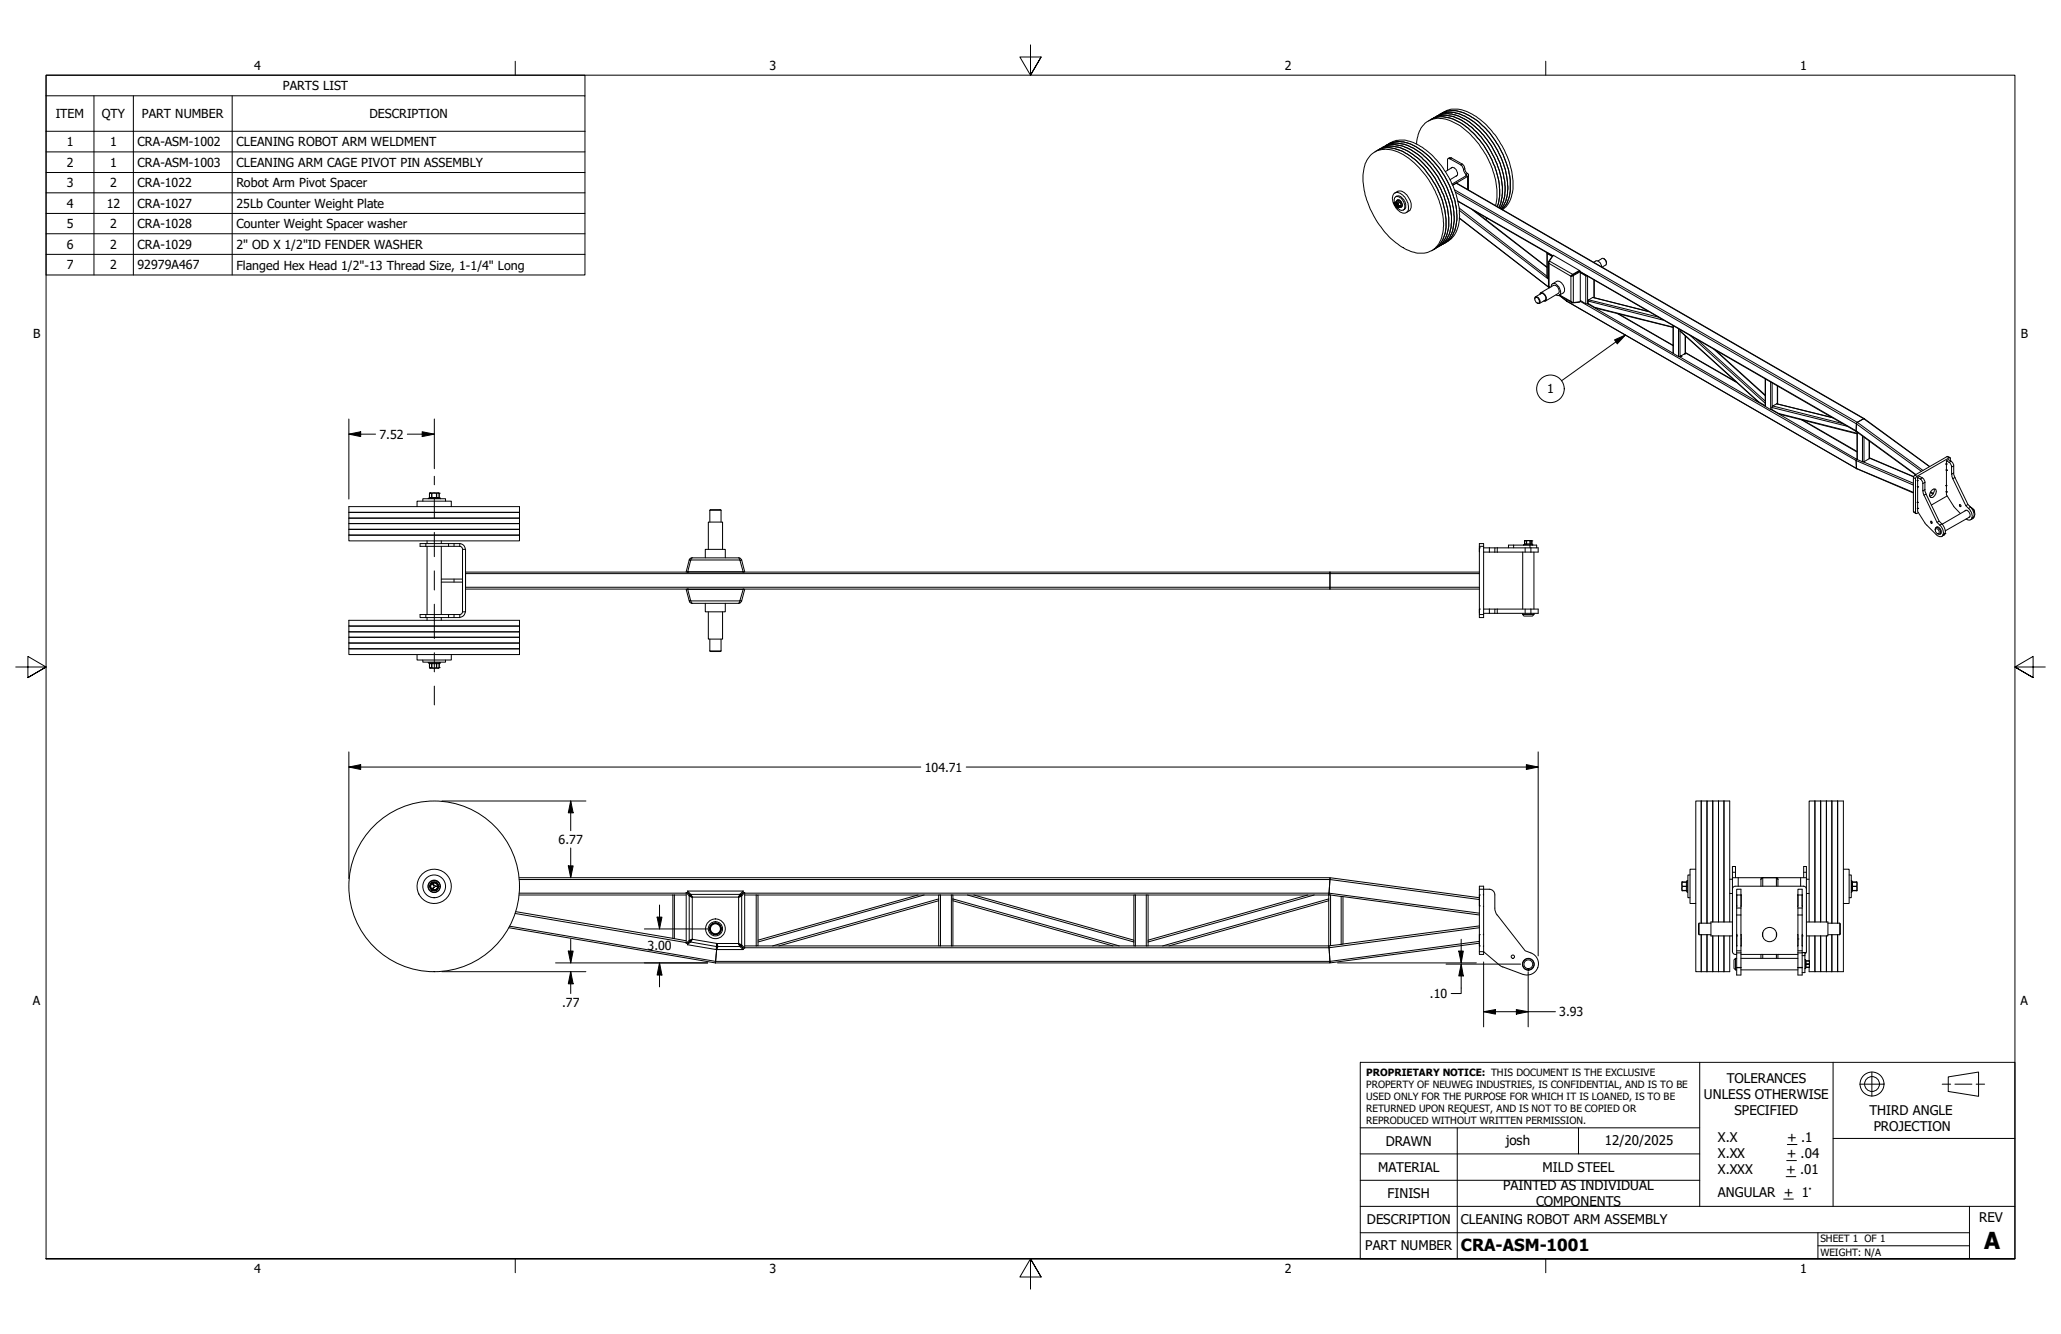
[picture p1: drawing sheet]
<svg xmlns="http://www.w3.org/2000/svg" width="432mm" height="279mm" viewBox="0 0 432 279" stroke-linecap="round" stroke-linejoin="round" font-family="sans-serif">
<!-- layer: Visible (ANSI) -->
<g fill="none" stroke="#000" stroke-width=".21">
<path d="M287.3 32.3a5.4 5.4 0 0 1 5.9-.3 18.2 18.2 0 0 1 9.2 16.1l-.1 .4a4.7 4.7 0 0 1-4.6 4.5 9.2 9.2 0 0 1-6-2.8 18.1 18.1 0 0 1-6.1-14l.1-.4a5.9 5.9 0 0 1 1.6-3.5zM288.6 31.5a5.4 5.4 0 0 1 5.1 .1 17.9 17.9 0 0 1 9.2 16.5 5.6 5.6 0 0 1-2.4 4.1M288.6 31.5l-.6 .3M289.1 31.2l2.3-1.3a5.7 5.7 0 0 1 5.8 .5 18.8 18.8 0 0 1 8.6 14.8 6.2 6.2 0 0 1-2.5 5.3l-2.2 1.3M289.1 31.2a5.7 5.7 0 0 1 5.5 .3 18.5 18.5 0 0 1 8.9 15.9v.4a5.3 5.3 0 0 1-2.4 4M289.1 31.2l-.5 .3M289.7 30.9a5.7 5.7 0 0 1 5.5 .3 18.5 18.5 0 0 1 8.9 15.4l-.1 .5a5.6 5.6 0 0 1-2.4 4.4M290.3 30.5a6.4 6.4 0 0 1 6.6 1.1 18.7 18.7 0 0 1 7.8 14.7 5.9 5.9 0 0 1-2.5 4.9M290.8 30.2a6.3 6.3 0 0 1 6.6 1 18.5 18.5 0 0 1 7.8 14.8 5.9 5.9 0 0 1-2.4 4.9M296.8 30.2a5.7 5.7 0 0 1 2.5-4.9 6 6 0 0 1 5.8 .6 18 18 0 0 1 8.5 16l-.3 1.2M299.8 25a6.3 6.3 0 0 1 6.2 .7 18.7 18.7 0 0 1 8.2 15.3l-.5 2.3M299.8 25l2.8-1.6a5.8 5.8 0 0 1 6.3 .8 18.6 18.6 0 0 1 8 13.2 8 8 0 0 1-1.4 5.9l-.7 .6"/>
<path d="M299.8 25l-.5 .3M300.4 24.7a5.7 5.7 0 0 1 5.5 .3 18.5 18.5 0 0 1 8.9 15.4l-.3 2.1-.5 1M300.9 24.4a6.3 6.3 0 0 1 6.2 .7 19 19 0 0 1 8.2 14.9v.4a6.5 6.5 0 0 1-1 3.2M301.5 24.1a6.2 6.2 0 0 1 6.2 .7 18.3 18.3 0 0 1 8.1 15.6 5.8 5.8 0 0 1-1.3 3.4M302.1 23.7a5.8 5.8 0 0 1 6.2 .8 18.7 18.7 0 0 1 7.5 10.3 11.4 11.4 0 0 1-.1 7.7l-1 1.4M303.3 35.7v-2.1a.3 .3 0 0 1 .1-.4 .3 .3 0 0 1 .4 .1l2.3 1.2 .4 .6a2.59 2.59 0 0 0 .8 1.5l-3.1 1.9M303.4 33.2l.6-.2 2.5 1.4 .3 .5a2.58 2.58 0 0 0 .9 1.7l-.2 .4-3.1 1.8 .8-.4 85.4 49.3M304 35.2a.92 .92 0 0 1 1.3 .9 .55 .55 0 0 1-.2 .8M304.3 35.1l-1.5 .8M305.2 36.8l-1.4 .9M307.7 36.6v3.2M292.2 40.4a1.92 1.92 0 0 1 2.3 1.3 2.46 2.46 0 0 1 .3 2.7 1.66 1.66 0 0 1-2.2-.6 2.67 2.67 0 0 1-.4-3.4z"/>
<path d="M292.2 40.4l.6-.3a2.39 2.39 0 0 1 2.5 1.7l.4 1.1a1.31 1.31 0 0 1-.6 1.3l-.5 .3M292.2 42.6v-.2a.82 .82 0 0 1 .2-1.1 .82 .82 0 0 1 1.1 .2 2.01 2.01 0 0 1 .6 2.4 1.13 1.13 0 0 1-1.4-.5M292.3 42.4a.68 .68 0 0 1 .6 .4 .68 .68 0 0 1 0 .7 .77 .77 0 0 1-.6-1.1zM292.4 42.4l.2 .1a.46 .46 0 0 1 .5 .6l.1 .1a.46 .46 0 0 1-.6 .3 .46 .46 0 0 1-.3-.5l-.1-.4zM292.4 41.2a1.11 1.11 0 0 1 1.6 .5l.3 .5 .2 .7a.88 .88 0 0 1-.5 1.1M292.5 42.5h.1M292.5 43.2h.1M292.5 42.5l.1 .3M292.5 42.2a.55 .55 0 0 1 .6-.4 .55 .55 0 0 1 .5 .6 .65 .65 0 0 1-.2 1h-.2M292.5 42.5l.4 .3 .1 .4M292.5 43h.1M292.5 43v.2"/>
<path d="M292.6 42.8h.1M292.6 43h.1M292.6 43l-.1 .2M292.7 43h.1M292.7 43l.3 .1M292.8 43h.1M292.8 43l.2 .1M292.9 42a.91 .91 0 0 1 .5 1.3M292.9 42h.1M292.9 42l-.5 .3M293 43.1h.1M293.4 43.3h.1"/>
<path d="M293.4 43.3l-.5 .3M300.5 52.2l-.5 .3M301.1 51.8l-.6 .4M305.4 42.2l19.8 11.4-1-.6M305.8 45.7l18.8 14.6M309.1 44.3l15 11.6M311.6 45.7l-.3 .3 .4-.3M324.1 53v5l.3 .3M324.1 53l1.1 .7M324.4 54.9v5l.3 .4M324.5 54.7l-.1 .4 .1 .1 .1-.5 .8-1.2 5.5 3.1M325.3 59.4l.8-.5a1.65 1.65 0 0 1 1.7 1.9l-.3 .5-.9 .5 1.7 1.3"/>
<path d="M325.4 53.6l-.9 1.2M329.2 57.8h-.1M329.3 57.7l.2-.1zM329.5 57.5l-.4 .3M329.5 57.5v.1l1.5-.8-1.5 .8 .1 .1M329.6 57.7l-.5 .1M329.7 57.5h.1M330.4 57.1h.1M330.8 56.8h.1M330.9 56.6l-1.4 .9M330.9 56.6l.1 .1M331 56.8l.1 .1"/>
<path d="M331.1 57.1l1.1 .7h.3M331.1 57l1.3 .7M331.1 56.9v6.3l-1.5 .2-.5-.3 .1 .3h.3M331.1 57l57.8 33.4M331.1 56.9l-1.5 .8M333.9 54.9l.6-.3 .5 .1 .3 .5 .2 .7M334 58.7v3.7M334.8 54.7l.8-.5a.89 .89 0 0 1 .8 1.3l-.7 .4M336 54.2l.4 .3 .1 .7M321.6 62.6a.42 .42 0 0 1 .3-.5 .42 .42 0 0 1 .5 .4l.1 .2a.48 .48 0 0 1 .2 .5 .48 .48 0 0 1-.5 .4l-.1-.2M321.6 62.4a.74 .74 0 0 1 .8 .2 .74 .74 0 0 1 .1 .8 .74 .74 0 0 1-.8-.2 .74 .74 0 0 1-.1-.8zM322.6 61.7a.52 .52 0 0 1 .5-.4 .52 .52 0 0 1 .5 .4l.4 .6a.51 .51 0 0 1 0 .6 .51 .51 0 0 1-.6 .2"/>
<path d="M322.8 61.6a.63 .63 0 0 1 .6-.1 .63 .63 0 0 1 .4 .6v.1a.45 .45 0 0 1-.3 .7M322.8 61.3l2.7-1.5a1.15 1.15 0 0 1 1 1.6l-2.7 1.7M323 61.4l-1.3 .8M323.8 62.8l-1.3 .8M325 60.1a.66 .66 0 0 1 .5-.8 .66 .66 0 0 1 .8 .5 1.33 1.33 0 0 1 .2 2.1l-.5-.1M326.7 61.8l2.6 1.6M328.2 62.8l.1 .3M328.3 63.1l60.7 35.1M331 63.2l-1.5 .2v-.1M331.1 62.9l1.1 .7h.5M332.7 63.6l.1-.8 1-.5 11.5 2.9M332.7 63.6l2 1 15.8 4"/>
<path d="M339.1 65.7l11.4 6.6M350.5 68.2v5.8l1.2 .7 .4-.1M352 69v.4l16.2 14.7 1.6 .9M352.1 74.6h.1M352.2 74.6h.1M352.9 74.1h.1M352.9 74.1l-.7 .5M353 74.1h.1M353 74v.1M353 74l-.1 .1M353.1 70.4v3.6l-.1 .1M353.1 73.9l10.5 6"/>
<path d="M359.4 73.3l10.4 9.4M369.8 79.3v5.9l1.2 .6h.2M371.2 85.8l.1-.7 1-.5 11.6 2.8M371.2 85.8l2 1.1 15.9 4M372.4 80.8v3.8M377.6 87.9l11.5 6.7M388.9 90.4l12.4 9M389 98.2l11.9 5.1M389.1 96.1l-.2 .2 .1 1.9M389.1 90.5v5.8l1.4 .4 1.2-.6v-3.7M390.6 87.7l-1.6 .9-.1 1.8M390.6 87.7l13.7 10"/>
<path d="M391.7 95.9l9.2 3.9M407.7 97.2h.1M407.8 98.4v.1M407.8 98.5h.1M407.8 97.2h-.1M407.8 96.5l.4-.2 .9 .5 .2 .5v2.1l.3 .6 2.7 5.7 .6 .5a1.92 1.92 0 0 1 .5 2.4l-.5 .2M407.8 97.2v-.7l.8 .5 .3 .6v1.7l.2 1 2.8 5.6 .5 .6a1.79 1.79 0 0 1 .5 2.3l-.3 .2-.7-.3M407.8 98.5v3.2M407.8 97.2v1.2M408.6 95.8l-.7-.2-7 4.2v7.3l.5 .5M408.6 96.5v-.6l-.2-.1-7 4.2-.1 7.4 .3 .2 .3-.2M73.1 108.5h35.7v1.2h-35.7z"/>
<path d="M73.1 109.7h35.7v1.2h-35.7zM73.1 110.9h35.7v1.2h-35.7zM73.1 112.1h35.7v1.2h-35.7zM73.1 106.1h35.7v1.2h-35.7zM73.1 107.3h35.7v1.2h-35.7zM87.4 106.1v-1.1h7.2v1.1M88.6 105v-.5h4.7v.5M89.5 113.3v.6M89.5 114.4v14.3M90 104.3h2M90 104.3h.1M90 103.3h2"/>
<path d="M90 103.3h.1M90 104.3l-.2 .2M90 103.3v1M92 104.3h.1M92 103.3h.1M92 104.3l.2 .1M92 103.3v1M92.2 104.4v.1M92.5 113.3v.6M92.5 114.4v14.3M96.9 115.1v13M97.5 115a1.18 1.18 0 0 0-1.2-1.1h-8.3v.5h8.3a.6 .6 0 0 1 .6 .6"/>
<path d="M97.5 115.1v13M97.5 119.8h212.4M144.1 119.8h.1M144.4 117.3l-.6 2.5h.2M144.4 117.3l.3 .1M145 116.8h-.2l-.4 .5M145 116.8l-.3 .5-.6 2.5h11.6l-.7-2.6-.3-.4M145 116.8h9.7M147.8 116.8v-1.7h4.2v1.7M148.4 115.1v-5.8h3v5.8M148.7 106.9h2.4M148.7 106.9l.1-.2h2.1l.2 .2"/>
<path d="M148.7 106.9v2.4M151.1 106.9v2.4M154.7 116.8l.4 .1 .3 .4M155.4 117.3l.6 2.5h-.2M155.4 117.3l-.3 .1M155.7 119.8h.1M278.6 119.8v3.6M309.9 114.7h.1M309.9 114.7v.9M309.9 113.9h.9v15.4h-.9zM310.8 115.6h11.5v-.9h-9.1v.9M310.8 114.7h2.4"/>
<path d="M316 114.7v-.5h5.9v.5M319 115.6v12M319.2 114.1v.1M319.4 114h1.5M319.4 114h.1M319.4 113.3h1.5M319.4 113.3h.1M319.4 114l-.2 .1M319.4 113.3v.7M319.5 114.7v.9M320.9 114h.1M320.9 113.3h.1"/>
<path d="M320.9 114l.2 .2M320.9 113.3v.7M321.4 115.6v12M401.8 102h.1M401.7 100.7l.1 4.5M401.7 105.2l.1 1.2M401.7 105.2h.1M401.7 100.6h.1M401.7 100.6v.1M401.8 106.5h.1M401.8 106.4v.1M401.8 100.6l-.1 .1"/>
<path d="M401.8 105.2h-.1M401.8 100l.3-.2 .9 .5 .3 .5v2.1l.2 .6 2.8 5.7 .5 .5a1.92 1.92 0 0 1 .6 2.4l-.6 .2M401.8 100.6v-.6l.7 .5 .3 .5 .1 2.3 2.9 6.1 .6 .6a1.92 1.92 0 0 1 .5 2.3l-.6 .1-.4-.2-2.5-2.5-1.6-2.6v-.6M401.8 100.6h-.1M401.8 105.2h.1M404.5 109.2h.1a.23 .23 0 0 1 .3 .2 .23 .23 0 0 1-.3 .2 .23 .23 0 0 1-.1-.4zM404.7 102.7l.2-.1a.5 .5 0 0 1 .7-.1 .5 .5 0 0 1 0 .7l-.3 .6a.56 .56 0 0 1-.8 .4 .56 .56 0 0 1-.1-.9zM405.2 102.4l.1 .5-.4 .7-.6 .3M405.4 111a.43 .43 0 0 1 .4-.6 .43 .43 0 0 1 .5 .4l.2 .5a.41 .41 0 0 1 0 .5 .41 .41 0 0 1-.6 0M405.5 110.8a.58 .58 0 0 1 .7 .3 .58 .58 0 0 1-.2 .7l-.5-.5zM405.9 110.4l-.3 .1a.79 .79 0 0 1 .9 .1 .79 .79 0 0 1 .2 .8v.2l-.2 .2M406.3 109.2l-.5 .2"/>
<path d="M406.7 111.8l-.3 .1M407.1 112h.1M407.5 111.8h.1M407.7 101.7h.1M407.8 102.9v.1M407.8 103h.1M407.8 101.7h-.1M407.8 103.1v.5l1.5 2.4 1.4 1.6M407.8 102.9v.2M407.8 103.1h.1M407.8 101.7h.1M407.8 101.7v1.2"/>
<path d="M407.8 103v.1M407.9 103.9l-3.3 1.9M410.5 105.7l.3 .1a.17 .17 0 0 1 .1 .2 .17 .17 0 0 1-.2 .1zM411.7 107a.79 .79 0 0 1 .8 .1 .79 .79 0 0 1 .2 .8v.2l-.2 .2M411.9 106.9l-5 2.9M412.3 105.7l-.4 .2M412.6 106l.6 .4 .4 .6a1.05 1.05 0 0 1 0 1.2M412.7 108.3l-5.2 2.9M413.1 108.5h.1M413.3 106.6l.2 .1 .1 .6M73.1 129.9h35.7v1.2h-35.7zM73.1 134.7h35.7v1.2h-35.7z"/>
<path d="M73.1 131.1h35.7v1.2h-35.7zM73.1 132.3h35.7v1.2h-35.7zM73.1 133.5h35.7v1.2h-35.7zM73.1 135.9h35.7v1.2h-35.7zM87.4 137.1v1.1h7.2v-1.1M88.6 138.2v.5h4.7v-.5M89.5 129.3v.6M89.8 138.7l.2 .2M90 138.9h2M90 138.9h.1M90 139.8l.1 .2h1.8l.1-.2M90 139.8l.2 .2 .2-.2 1.4 .2 .2-.2"/>
<path d="M90 139.8h.1M90 138.9v.9M92 138.9h.1M92 139.8h.1M92 138.9v.9M92.2 138.8l-.2 .1M92.2 138.7v.1M92.5 121.3h4.4v.6h-4.4M92.5 129.3v.6M95.1 121.3v.6M96.9 128.1a.6 .6 0 0 1-.6 .6h-8.3v.6h8.3M97.5 128.1a1.17 1.17 0 0 1-1.2 1.2"/>
<path d="M97.5 123.4h212.4M144 123.4h-.2l.6 2.5 .3-.1M144.1 123.4h.1M144.1 123.4l.6 2.5 .3 .5M144.1 123.4h11.6M144.4 125.9l.1 .3 .5 .2M145 126.4h9.7M147.8 126.4v1.7h4.2v-1.7M148.4 128.1v5.8h3v-5.8M148.7 136.3h2.4M148.7 136.3l.1 .2h2.1l.2-.2M148.7 133.9v2.4"/>
<path d="M151.1 133.9v2.4M155.1 125.8l.3 .1M155.4 125.9l-.3 .4-.4 .1M155.7 123.4l-.7 2.6-.3 .4M155.7 123.4h.1M155.8 123.4h.2l-.6 2.5M309.9 127.6h.1M309.9 127.6v.9M310.8 128.5h11.5v-.9h-9.1v.9M310.8 127.6h2.4M319 128.7l.3 .3h1.8l.3-.3M319 128.7h2.4"/>
<path d="M319 128.5v.2M319.5 127.6v.9M321.4 128.5v.2M356.4 167.8h1.2v25.6v-25.6h1.2M356.4 167.8h-1.1v35.7h1.1M356.4 167.8v25.6M358.8 167.8h3.6v25.3M358.8 167.8v25.3M360 167.8v25.3M361.2 167.8v25.3M380.2 167.8h-1.2v25.3M380.2 167.8h6v35.7h-1.2v-7.7v7.7h-1.2"/>
<path d="M380.2 167.8v25.3M381.4 167.8v25.3M382.7 167.8v25.3M383.8 167.8v25.6M385 167.8v25.6M90.4 184.8l1-.1 .4 .5 .2 .5-.6 .9-1-.1-.4-.8zM90.6 185l.2 .4M90.6 185.1l.2 .4M90.8 185.9l-.2 .3M90.8 185.8h.1M90.9 185.9l-.3 .3M91.2 185.6h.4"/>
<path d="M91.2 185.7h.4M91.2 185.6v.1M91.7 185.6v.1M106.6 194.3l43.3 7.4M108.1 190.9l32.9 5.6M108.8 183.8h169.8l-.2 3.3M108.8 187.5h35M141 196.5l2.8 .5M141 187.5v9M143.8 186.9h.2M143.8 186.9l.6 .7M143.8 197.5h.2"/>
<path d="M143.8 186.9v10.6M144 197.9l6.1 1M144.1 187l.6 .6h-.3M144.1 186.9l.6 .7v-.3M144.1 197.6l-.1 .3M144.1 186.6l.6 .7M144.1 186.6v.3M144.1 186.6h11.6M144.4 187.6l.6 .3M144.4 197h.3l-.6 .5 .6-.5v.3M144.4 197l-.6 .5M144.5 187.5h.1"/>
<path d="M144.5 197.2h.1M144.7 197.3l-.7 .6M144.7 187.6l.3 .3M144.7 187.3l.3 .6M145 196.7l-.3 .3M145 196.7l-.3 .6M145 196.7l-.6 .3M150.1 198.7v.2M150.2 198.1h.1M150.2 198.5l-.3 3.2M150.2 197.9v1h5.5M150.2 197.9l-.1 1"/>
<path d="M150.2 197.6v.3M150.2 197.6l-.1 .6M150.2 197.6v.6M154.7 197.6l.3 .3M154.7 197.6l.3 .6M154.7 197.6l.4 .3M154.7 197.6l.7 .3M155 187.6l-.3 .3M155 187.3l-.3 .6M155 198.2v-.3l.7 .7M155 198.2l.7 .7M155.1 187.6l-.4 .3"/>
<path d="M155.2 187.5h.1M155.2 198.1h.1M155.3 187.5h.1M155.3 198.1h.1M155.4 187.6l-.7 .3M155.4 197.9h-.3l.6 .7M155.4 197.9l.6 .7M155.7 187l-.6 .6h.3M155.7 186.9l-.7 .7v-.3M155.7 186.6v.3M155.7 198.7v.2M155.7 186.6l-.7 .7"/>
<path d="M155.8 186.9h.2M155.8 198.6h.2M156 187.5h2.8v10.6h-2.8M156 186.9l-.6 .7M156 186.9v11.7M192.3 187.5l-33.5 9.4M196.7 187.5v10.6M196.7 188.7l-33.5 9.4M199.6 187.5v10.6M199.6 188.7l33.6 9.4M204 187.5l33.6 9.4M237.6 187.5v10.6"/>
<path d="M240.5 187.5v10.6M274 187.5l-33.5 9.4M278.4 187.5v10.6l.2 3.3M278.4 188.7l-33.5 9.4M278.4 187.1v.4h-119.6M278.4 187.1v.4l31.5 4.1M278.4 187.1l.2-3.3 31.3 4.2M281.4 187.8v9.9M309.9 197.5l-31.3 4.2v-.3M309.9 198.1h.1M309.9 195.8h.1M309.9 187.5h.1"/>
<path d="M309.9 189.7h.1M309.9 193.9l-31.3 4.2h-119.8M309.9 185.6h.9v14.3h-.9zM310.8 195.7v.1M310.8 187.3v.1M310.8 198.2h.1M310.8 189.9h.1M310.8 187.4v.1M310.8 199.3l3.4 2.8 .7 .4M310.8 186.2h1.2M312 186.2a1.17 1.17 0 0 1 1.2 1.2M313.2 190.2l.3 1.1 6 7.8 1.2 .5"/>
<path d="M313.2 187.5v2.7M320.8 199.6a2.38 2.38 0 0 1 1.4 3 2.38 2.38 0 0 1-3.1 1.5M352.4 184.7h1v1.9h-1zM352.5 184.7l-.1 .5 .1 1.4M353.3 186.6l.3 .2M353.6 184.4l-.3 .3M354.1 183.3h-.5v4.7h.5M355.3 182.1h-1.2v7.1h1.2M356 193.4v2.4M356 193.4l-.1 .1v2.1l.1 .2M356 195.8h2.5M356 193.4h2.5"/>
<path d="M356.4 195.8v7.7M357.6 195.8v7.7M361.2 196v7.5M362.4 187.1h.6M362.4 184.1h.6M362.4 196v7.5h-1.2M363 183.8v-2.3h.6v2.3M363 193.1h-4.5v2.9h4.5M363 199.3a.6 .6 0 0 0 .6 .6M363.6 185.6a.6 .6 0 0 0-.6 .6M363.6 185.6h14.3M363.6 199.9h.3"/>
<path d="M363.9 186.2h.8v18h-.8zM363.9 196h.1M363.9 195.8v2.3M363.9 199.1h.8M363.9 189.8v.1M363.9 198.1v.1M363.9 187.5h.1M363.9 195.7v.2M363.9 187.4h.1M363.9 189.7v.1M363.9 198v.1M364.7 189.7l.1 .1"/>
<path d="M364.7 198l.1 .1M364.7 199.9h12M364.7 196.7h.1M364.8 187.4l-.1 .1M364.8 195.7l-.1 .2M364.8 189.8v.1M364.8 198.1v.1M364.8 187.5v2.2M364.8 195.8v2.3M368.9 199.9v.8M369.3 183.8l-.4 .3v1.5M372.2 183.8l.3 .3v1.5"/>
<path d="M372.2 183.8h-9.2v15.5M372.2 183.8h6.3v15.5M372.5 199.9v.8M376.6 198.1l.1 .1M376.6 189.8l.1 .1M376.7 195.7v.2M376.7 187.4v.1M376.7 189.7l-.1 .1M376.7 195.8l-.1 2.3M376.7 186.2h.9v18h-.9zM376.7 196.7h.1M376.7 199.1h.9"/>
<path d="M377.6 195.8v2.3M377.6 196h.1M377.6 199.5h.5M377.6 189.7v.1M377.6 195.7v.1M377.6 187.4h.1M377.6 195.8v.1M377.6 187.5h.1M377.6 189.8v.1M377.6 198.1v.1M377.9 185.6a.6 .6 0 0 1 .6 .6M377.9 183.8v-2.3h.6v2.3"/>
<path d="M378.1 199.5h.1M378.1 199.5v4.2h-.5M378.5 193.1h4.5v2.9h-4.5M378.5 187.1h.5M378.5 184.1h.5M378.5 199.3l-.3 .5M379 196v5.2M383 195.8h2.4M383 193.4h2.4M383.8 195.8v7.7M385.4 193.4v2.4M385.4 193.4l.2 .1v2.1l-.2 .2"/>
<path d="M386.2 182.1h1.2v7.1h-1.2M387.4 183.3h.5v4.7h-.5M387.9 184.4l.2 .3M388 184.7h1.1v1.9h-1.1zM388.1 186.6l-.2 .2M389 184.7v1.9M278.6 201.4v.3h-128.7M314.8 202.5l4.3 1.6M322.1 202.6v.1M356.4 203.5h2.4v-7.5v7.5h1.2v-7.5v7.5h1.2M363.6 200.7l-.3 .3v1.8l.3 .3M363.6 200.7v2.4"/>
<path d="M363.6 203.1h.3M363.6 200.7h.3M364.7 203.1h12M364.7 200.7h12M378.1 202.9h.1M378.2 201h-.1M378.3 201l.1 .2M378.3 201.2h.8v1.4h-.8zM378.4 202.6l-.1 .3M379 201.2v2.3h1.2v-7.5v7.5h1.2v-7.5v7.5h1.3v-7.5v7.5h1.1"/>
<circle cx="91" cy="185.6" r="1.3"/>
<circle cx="91" cy="185.6" r=".92"/>
<circle cx="91" cy="185.6" r="2.38"/>
<circle cx="91" cy="185.6" r="3.6"/>
<circle cx="91" cy="185.6" r="17.9"/>
<circle cx="149.9" cy="194.5" r="1.49"/>
<circle cx="149.9" cy="194.5" r="1.17"/>
<circle cx="149.9" cy="194.5" r="1.05"/>
<circle cx="149.9" cy="194.5" r="2.06"/>
<circle cx="149.9" cy="194.5" r="1.24"/>
<circle cx="370.7" cy="195.7" r="1.49"/>
<circle cx="317" cy="200.4" r=".35"/>
<circle cx="320.2" cy="202" r="1.17"/>
<circle cx="320.2" cy="202" r=".92"/>
<circle cx="320.2" cy="202" r="1.24"/>
</g>
<!-- layer: Visible Narrow (ANSI) -->
<g fill="none" stroke="#000" stroke-width=".21">
<path d="M304.1 33.1l-.3 .2M304.7 39.8l84.4 48.7 13.8 10.1M305.1 38.4l85.4 49.3 13.7 10M306.3 34.4l-.2 .1M306.9 35.4l-.3 .1M307.5 36.3l-.4 .2v.3l.4 .2v2.7M292.3 42.5h.1a.59 .59 0 0 1 .5 .3 .59 .59 0 0 1 0 .6h-.3l-.3-.4zM292.3 42.5h.2a.51 .51 0 0 0-.1 .6 .51 .51 0 0 0 .6 .2v-.1a.26 .26 0 0 1-.3 .2 .26 .26 0 0 1-.2-.2zM292.5 42.5h.1M292.5 43.2h.1M292.5 42.5l.1 .3M292.5 42.5v.3"/>
<path d="M292.5 42.8h.1M292.5 43l.1 .1M292.5 43h.1M292.5 43v.2M292.6 42.2a.45 .45 0 0 1 .5-.4 .45 .45 0 0 1 .4 .5l.2 .4a.43 .43 0 0 1 0 .5 .43 .43 0 0 1-.5 .2M292.6 42.8h.1M292.6 43.1l-.1 .1M292.6 43v.1M292.7 42.5a.33 .33 0 0 0-.4 .2 .33 .33 0 0 0 .2 .4M292.7 43h.1M292.7 43l.3 .1M292.9 42l-.5 .3"/>
<path d="M293 43.1v.1a.26 .26 0 0 1-.3 .2 .26 .26 0 0 1-.2-.2M293 43.1h.1M293.3 42.3l-.4 .2M293.4 43.3l-.5 .3M293.4 42.4l-.5 .2M293.6 42.9l-.5 .3 .5-.2M304.9 40.3l84 48.5 13.7 9.9M305.4 42.1l19.9 11.4M305.7 43.6l18.4 14.2M305.8 45.7l18.8 14.6M305.8 44.1l18.6 14.4M308.5 44l15.6 12"/>
<path d="M324.2 53.1v5M324.3 53v.1M324.6 54.7l4.9 2.8M329.6 57.7v5.7M330.9 56.8h.1M331.1 56.9l57.8 33.3 12.5 9.2M332.2 57.8v5.8M332.4 57.7h.1M332.6 57.8v5.8l17.9 10.4M333.9 58.6v3.8M324.7 60.2l-.2-.2v-4.8l4.6 2.6v5.3l-2.3-1.3M326.7 61.8l1.5 1.3 60.7 35 12 5"/>
<path d="M331.1 63.1l57.8 33.4 12 5.1M332.7 63.1l15.8 4M332.9 62.8l14.6 3.6M333.7 62.3l11.7 3M334.1 64.4l16.4 4.1M338.8 65.7l11.7 6.7M350.6 68.3v5.7M351.7 68.9v5.8M351.8 74.7l18 10.4M352 69.3l16.4 14.8M352 69.4v5.3M352.1 74.6h.1"/>
<path d="M352.2 74.6h.1M353 74.1h.1M353 74h.1M353.1 70.4v3.6M353.1 73.9l10.7 6.2M354.1 70.2l15.7 14.3M355.5 71.1l14.3 12.9M359 73.1l10.8 9.8M369.9 79.4v5.8M371 80v5.8M371.1 85.8l18 10.4M371.2 85.3l15.8 4"/>
<path d="M371.3 80.2v5M371.4 85l14.6 3.7M372.2 84.6l11.8 2.9M372.4 80.8v3.8M372.7 86.6l16.4 4.1M377.4 87.9l11.7 6.8M389.1 90.6v5.7M390.2 91.3v5.4M390.3 96.7l10.6 4.5M390.5 91.6v5.1M391.6 92.3v3.8M391.7 95.9l9.2 4"/>
<path d="M401.2 99.5l.4 .3M407.7 97.2h.1M407.7 98.4l.1 .1M407.8 98.5h.1M407.9 95.6l.5 .3M408.7 96.6l-.3 .2M409.3 97.6l-.4 .2M409.3 99.1l-.4 .2M89.2 113.9v.5M89.7 104.4h2.5M90 103.3v1M90.4 103.3v1"/>
<path d="M90.5 103.3v1M91.4 103.3v1M91.5 103.3v1M92 103.3v1M94 113.9v.5M95.1 113.9v.5M96.3 113.9v.5M96.9 115.1h.6M144.7 117.3h10.3M309.9 114.4h.9M312 114.7v.9M313.7 114.7v.9"/>
<path d="M317.1 114.2v.5M319.2 114.1h1.9M319.4 113.3v.7M319.8 113.3v.7M320.5 113.3v.7M320.5 114.2v.5M320.6 113.3v.7M320.7 114.7v.9M320.9 113.3v.7M400.9 107.1l.4 .3M400.9 100l.4 .3M401.7 105.2h.1"/>
<path d="M401.7 101.9l.1 .1M401.7 106.5h.1M401.8 102h.1M401.8 106.5h.1M401.8 100.6l-.1 .1M401.8 105.2h-.1M402.7 100.1l-.4 .2M403.3 101l-.5 .3M403.3 102.6l-.5 .2M403.5 103.5l-.4 .2M404.4 103.2l.6 .2M404.4 103.1l.7 .2"/>
<path d="M406.8 109.7l-.4 .3M407.5 111.8l-.4 .2M407.7 101.7h.1M407.7 103h.1M407.8 103.1h.1M407.8 101.7h-.1M409.6 100l-.5 .3M412.9 106.2l-.5 .3M413 106.4h.1M413.4 106.7h.1M413.5 106.7h-.1M413.6 108.3l-.5 .2 .4-.2"/>
<path d="M413.6 107.2h.1M89.2 128.7v.6M89.7 138.8h2.5M90 138.9v.9M90.4 138.9v.9M90.5 138.9v.9M91.4 138.9v.9M91.5 138.9v.9M92 138.9v.9M94 128.7v.6M95.1 128.7v.6M96.3 128.7v.6"/>
<path d="M96.9 128.1h.6M97.5 123h212.4M97.5 120.1h212.4M144.7 125.9h10.3M309.9 128.7h.9M312 127.6v.9M313.7 127.6v.9M320.7 127.6v.9M90.6 185h.1M90.6 186.2h.1M90.6 185l.2 .4M90.7 185.1h-.1"/>
<path d="M90.7 185h.1M90.7 186.2h.1M90.7 185l.2 .4M90.8 185.4h.1M90.8 185.9h.1M90.8 185.9l-.2 .3M90.8 185.8h.1M90.9 185.4l-.1 .1M90.9 185.4h.1M90.9 185.9h.1M90.9 185.9l-.2 .3M91.2 185.6h.1"/>
<path d="M91.2 185.7h.1M91.2 185.6h.4M91.2 185.7h.4M91.2 185.6v.1M91.6 185.7h.1M91.6 185.6h.1M91.7 185.6v.1M106.8 194l43.1 7.4h128.7l31.3-4.2M107.9 191.3l35.9 6.1M108.8 187.1h35M108.8 184.2h169.8l31.3 4.2M141.3 187.5v9.1"/>
<path d="M144.1 187.1h.1M144.1 197.5h.1M144.4 187.6v9.4M144.7 197.3l5.4 .9 .1-.3v.3h4.8M144.7 187.3h10.3M145 187.9h9.7v9.7h-4.5l-5.2-.9zM150.1 198.5h.1M150.2 198.5h.1M155.4 187.6v10.3M155.6 187.1h.1M155.6 198.5h.1M156 187.1h122.4l31.5 4.2"/>
<path d="M158.4 187.5v10.6M193.6 187.5l-34.8 9.8M196.7 188.3l-34.8 9.8M197 187.5v10.6M199.3 187.5v10.6M199.6 188.3l34.9 9.8M202.7 187.5l34.9 9.8M237.9 187.5v10.6M240.2 187.5v10.6M275.3 187.5l-34.8 9.8M278.4 188.3l-34.8 9.8M278.8 187.5v10.6"/>
<path d="M281 187.8v10M309.9 194.3l-31.5 4.2h-122.4M309.9 199.3h.9M309.9 186.2h.9M352.5 185.6h.9M352.5 185.7h.9M352.5 184.8h.9M352.5 186.5h.9M353.5 184.4v2.5M363 182.7h.6M363.9 187.5h.8M363.9 190.2h.8"/>
<path d="M363.9 199.6h.8M363.9 191.6h.8M364.2 183.8v1.8M369.3 183.8v1.8M369.3 195.3v.9M369.3 199.9v.8M372.2 183.8v1.8M372.2 195.3v.9M372.2 199.9v.8M376.7 187.5h.9M376.7 190.2h.9M376.7 199.6h.9"/>
<path d="M376.7 191.6h.9M377.3 183.8v1.8M377.6 199.5h.5M377.9 182.7h.6M387.9 184.4v2.5M388 185.6h1M388 185.7h1M388 184.8h1M388 186.5h1M363.9 202.7h.8M363.9 202.6h.8M376.7 202.7h.9"/>
<path d="M376.7 202.6h.9M377.6 200.2h.5M378.3 201v1.9M378.3 201.9h.7h-.7M378.3 201.3h.7M378.3 202.6h.7"/>
<circle cx="91" cy="185.6" r="1.24"/>
<circle cx="91" cy="185.6" r=".79"/>
<circle cx="91" cy="185.6" r=".73"/>
</g>
<!-- layer: Symbol (ANSI) -->
<g fill="none" stroke="#000" stroke-width=".21">
<path d="M9.7 20.1v-4.4h112.9v4.4M9.7 20.1h112.9v7.4M9.7 20.1v37.5h112.9v-30.1M9.7 27.5h112.9M9.7 31.8h112.9M9.7 36.1h112.9M19.7 20.1v37.5M27.9 20.1v37.5M48.6 20.1v37.5M9.7 40.4h112.9M9.7 44.7h112.9M9.7 49h112.9"/>
<path d="M9.7 53.3h112.9M338.3 71.2l2.3-1-1.8 1.8zM340.6 70.2l-13.4 9.6"/>
<circle cx="324.8" cy="81.4" r="2.89"/>
</g>
<!-- layer: Border (ANSI) -->
<path d="M107.9 12.8v2.9M215.9 9.4v6.3l-2.2-3.8h4.4l-2.2 3.8 2.2-3.8M323.8 12.8v2.9M3.3 139.7h6.4l-3.9-2.2v4.4l3.9-2.2-3.9 2.2M428.5 139.7h-6.4l3.9-2.2v4.4l-3.9-2.2 3.9 2.2M9.7 263.7v-248h412.4v248h-412.4h412.4M107.9 263.7v2.9M218.1 267.5l-2.2-3.8 2.2 3.8h-4.4l2.2-3.8v6.3M323.8 263.7v2.9" fill="none" stroke="#000" stroke-width=".21"/>
<!-- layer: Title (ANSI) -->
<g fill="none" stroke="#000" stroke-width=".21">
<path d="M285 222.5h137.1v41.2h-137.1zM285 236.2h71.1M305.3 236.2v27.5M330.7 236.2v5.5M356.1 222.5v30.2M374.5 239.7h2M384 222.5v15.9M389.6 227.1h5.1M392.2 224.5v5.1M406.9 227.1h1.8M408.2 225.6l6.3-1.1v5.1l-6.3-1zM409.6 227.1h3.5"/>
<path d="M414 227.1h1.8M422.1 238.4h-38.1v14.3M285 258.2h127.6M285 252.7h137.1M285 247.2h71.1M285 241.7h71.1M373.7 251.1h2M374.2 246.4h2M374.3 243.1h2.1M380.9 258.2v5.5M412.6 252.7v11M380.9 260.9h31.7"/>
<circle cx="392.2" cy="227" r="2.51"/>
<circle cx="392.2" cy="227" r="1.56"/>
</g>
<!-- layer: Symbol (ANSI) -->
<path d="M338.3 71.2l2.3-1-1.8 1.8z" fill="#000"/>
<!-- layer: Dimension (ANSI) -->
<g fill="none" stroke="#000" stroke-width=".21">
<path d="M73.1 90.9l2.5-.5v1zM73.1 87.8v16.7M73.1 90.9h5.6M85.3 90.9h5.7M88.5 90.4l2.5 .5-2.5 .5zM91 87.8v10.4M73.1 157.5v26.5M322.3 157.5v42.7M73.1 160.7l2.5-.6v1.1zM73.1 160.7h119.8M92.6 167.8h30.1M119.6 167.8l.5 2.4h-1z"/>
<path d="M119.6 167.8v6.2M119.6 177.6v6.2M202.4 160.7h119.9M319.8 160.1l2.5 .6-2.5 .5zM119.1 181.4h1l-.5 2.4zM119.1 199.2h1l-.5 2.5zM119.6 196.7v5M135 194.6h13.3M137.7 192.1h1l-.5 2.5zM138.2 189.5v5.1M305.6 199.2h1l-.5 2.5zM306.1 196.7v5"/>
<path d="M92.6 203.5h30.1M116.4 201.7h31.9M119.6 203.5l.5 2.6h-1zM119.6 203.5v4.6M138.2 201.7l.5 2.5h-1zM138.2 201.7v5M280.2 201.7h29.1M303 201.9h15.6M306.1 201.9l.5 2.5h-1zM306.1 201.9v6.2h-2.1M310.8 211.9l2.5-.4v.9zM310.8 211.9h15.1"/>
<path d="M310.8 201.5v13.6M317.7 211.5l2.5 .4-2.5 .5zM320.2 203.5v11.6"/>
</g>
<g fill="#000">
<path d="M73.1 90.9l2.5-.5v1zM88.5 90.4l2.5 .5-2.5 .5zM73.1 160.7l2.5-.6v1.1zM119.6 167.8l.5 2.4h-1zM319.8 160.1l2.5 .6-2.5 .5zM119.1 181.4h1l-.5 2.4zM119.1 199.2h1l-.5 2.5zM137.7 192.1h1l-.5 2.5zM305.6 199.2h1l-.5 2.5zM119.6 203.5l.5 2.6h-1zM138.2 201.7l.5 2.5h-1zM306.1 201.9l.5 2.5h-1z"/>
<path d="M310.8 211.9l2.5-.4v.9zM317.7 211.5l2.5 .4-2.5 .5z"/>
</g>
<!-- layer: Centerline (ANSI) -->
<path d="M91 99.8v1.7M91 104.5v4M91 111.5v5.1M91 119.6v4M91 126.6v7.1M91 136.7v4M91 143.7v3.9" fill="none" stroke="#000" stroke-width=".21"/>
<text font-size="4.9" x="415.7" y="261.6">A</text>
<text font-size="3.5" x="306.1" y="262">CRA-ASM-1001</text>
<g font-size="2.8">
<text x="361.8" y="226.9">TOLERANCES</text>
<text x="357" y="230.3">UNLESS OTHERWISE</text>
<text x="363.4" y="233.6">SPECIFIED</text>
<text x="391.7" y="233.5">THIRD ANGLE</text>
<text x="290.3" y="240">DRAWN</text>
<text x="315.5" y="239.7">josh</text>
<text x="336.2" y="239.8">12/20/2025</text>
<text x="359.9" y="239.3">X.X</text>
<text x="374.5" y="239.3">+ .1</text>
<text x="392.6" y="236.8">PROJECTION</text>
<text x="288.7" y="245.5">MATERIAL</text>
<text x="323.2" y="245.5">MILD STEEL</text>
<text x="359.9" y="242.6">X.XX</text>
<text x="359.9" y="245.9">X.XXX</text>
<text x="374.2" y="245.9">+ .01</text>
<text x="374.3" y="242.6">+ .04</text>
<text x="290.7" y="251">FINISH</text>
<text x="315" y="249.3">PAINTED AS INDIVIDUAL</text>
<text x="359.9" y="250.7">ANGULAR + 1°</text>
<text x="286.4" y="256.4">DESCRIPTION</text>
<text x="306.1" y="256.3">CLEANING ROBOT ARM ASSEMBLY</text>
<text x="321.8" y="252.6">COMPONENTS</text>
<text x="414.7" y="256">REV</text>
<text x="286" y="261.9">PART NUMBER</text>
</g>
<g font-size="2.6">
<text x="53.3" y="14.7">4</text>
<text x="161.2" y="14.7">3</text>
<text x="269.2" y="14.7">2</text>
<text x="377.1" y="14.7">1</text>
<text x="59.2" y="18.9">PARTS LIST</text>
<text x="11.7" y="24.7">ITEM</text>
<text x="21.3" y="24.8">QTY</text>
<text x="29.7" y="24.7">PART NUMBER</text>
<text x="77.4" y="24.8">DESCRIPTION</text>
<text x="14" y="30.6">1</text>
<text x="14" y="34.9">2</text>
<text x="23.1" y="30.6">1</text>
<text x="23.1" y="34.9">1</text>
<text x="28.8" y="30.6">CRA-ASM-1002</text>
<text x="28.8" y="34.9">CRA-ASM-1003</text>
<text x="49.5" y="30.6">CLEANING ROBOT ARM WELDMENT</text>
<text x="49.5" y="34.9">CLEANING ARM CAGE PIVOT PIN ASSEMBLY</text>
<text x="14" y="39.2">3</text>
<text x="23.1" y="39.2">2</text>
<text x="28.8" y="39.2">CRA-1022</text>
<text x="49.5" y="39.2">Robot Arm Pivot Spacer</text>
<text x="14" y="43.5">4</text>
<text x="14" y="47.8">5</text>
<text x="22.4" y="43.5">12</text>
<text x="23.1" y="47.8">2</text>
<text x="28.8" y="43.5">CRA-1027</text>
<text x="28.8" y="47.8">CRA-1028</text>
<text x="49.5" y="43.6">25Lb Counter Weight Plate</text>
<text x="49.5" y="47.8">Counter Weight Spacer washer</text>
<text x="14" y="52.1">6</text>
<text x="23.1" y="52.1">2</text>
<text x="28.8" y="52.1">CRA-1029</text>
<text x="49.5" y="52.1">2&quot; OD X 1/2&quot;ID FENDER WASHER</text>
<text x="14" y="56.4">7</text>
<text x="23.1" y="56.4">2</text>
<text x="28.8" y="56.4">92979A467</text>
<text x="49.5" y="56.5">Flanged Hex Head 1/2&quot;-13 Thread Size, 1-1/4&quot; Long</text>
<text x="6.9" y="70.8">B</text>
<text x="423.4" y="70.8">B</text>
<text x="324.2" y="82.4">1</text>
<text x="79.5" y="91.9">7.52</text>
<text x="193.7" y="161.6">104.71</text>
<text x="117" y="176.8">6.77</text>
<text x="135.6" y="199.1">3.00</text>
<text x="299.6" y="209">.10</text>
<text x="6.9" y="210.5">A</text>
<text x="117.8" y="210.8">.77</text>
<text x="326.6" y="212.9">3.93</text>
<text x="423.3" y="210.5">A</text>
<text x="53.3" y="266.6">4</text>
<text x="161.2" y="266.6">3</text>
<text x="269.2" y="266.6">2</text>
<text x="377.1" y="266.6">1</text>
</g>
<g font-size="2.1">
<text x="286.3" y="225.4">PROPRIETARY NOTICE: THIS DOCUMENT IS THE EXCLUSIVE</text>
<text x="286.3" y="227.8">PROPERTY OF NEUWEG INDUSTRIES, IS CONFIDENTIAL, AND IS TO BE</text>
<text x="286.3" y="230.4">USED ONLY FOR THE PURPOSE FOR WHICH IT IS LOANED, IS TO BE</text>
<text x="286.3" y="232.9">RETURNED UPON REQUEST, AND IS NOT TO BE COPIED OR</text>
<text x="286.3" y="235.4">REPRODUCED WITHOUT WRITTEN PERMISSION.</text>
<text x="381.4" y="260.2">SHEET 1 OF 1</text>
<text x="381.4" y="263">WEIGHT: N/A</text>
</g>
</svg>
